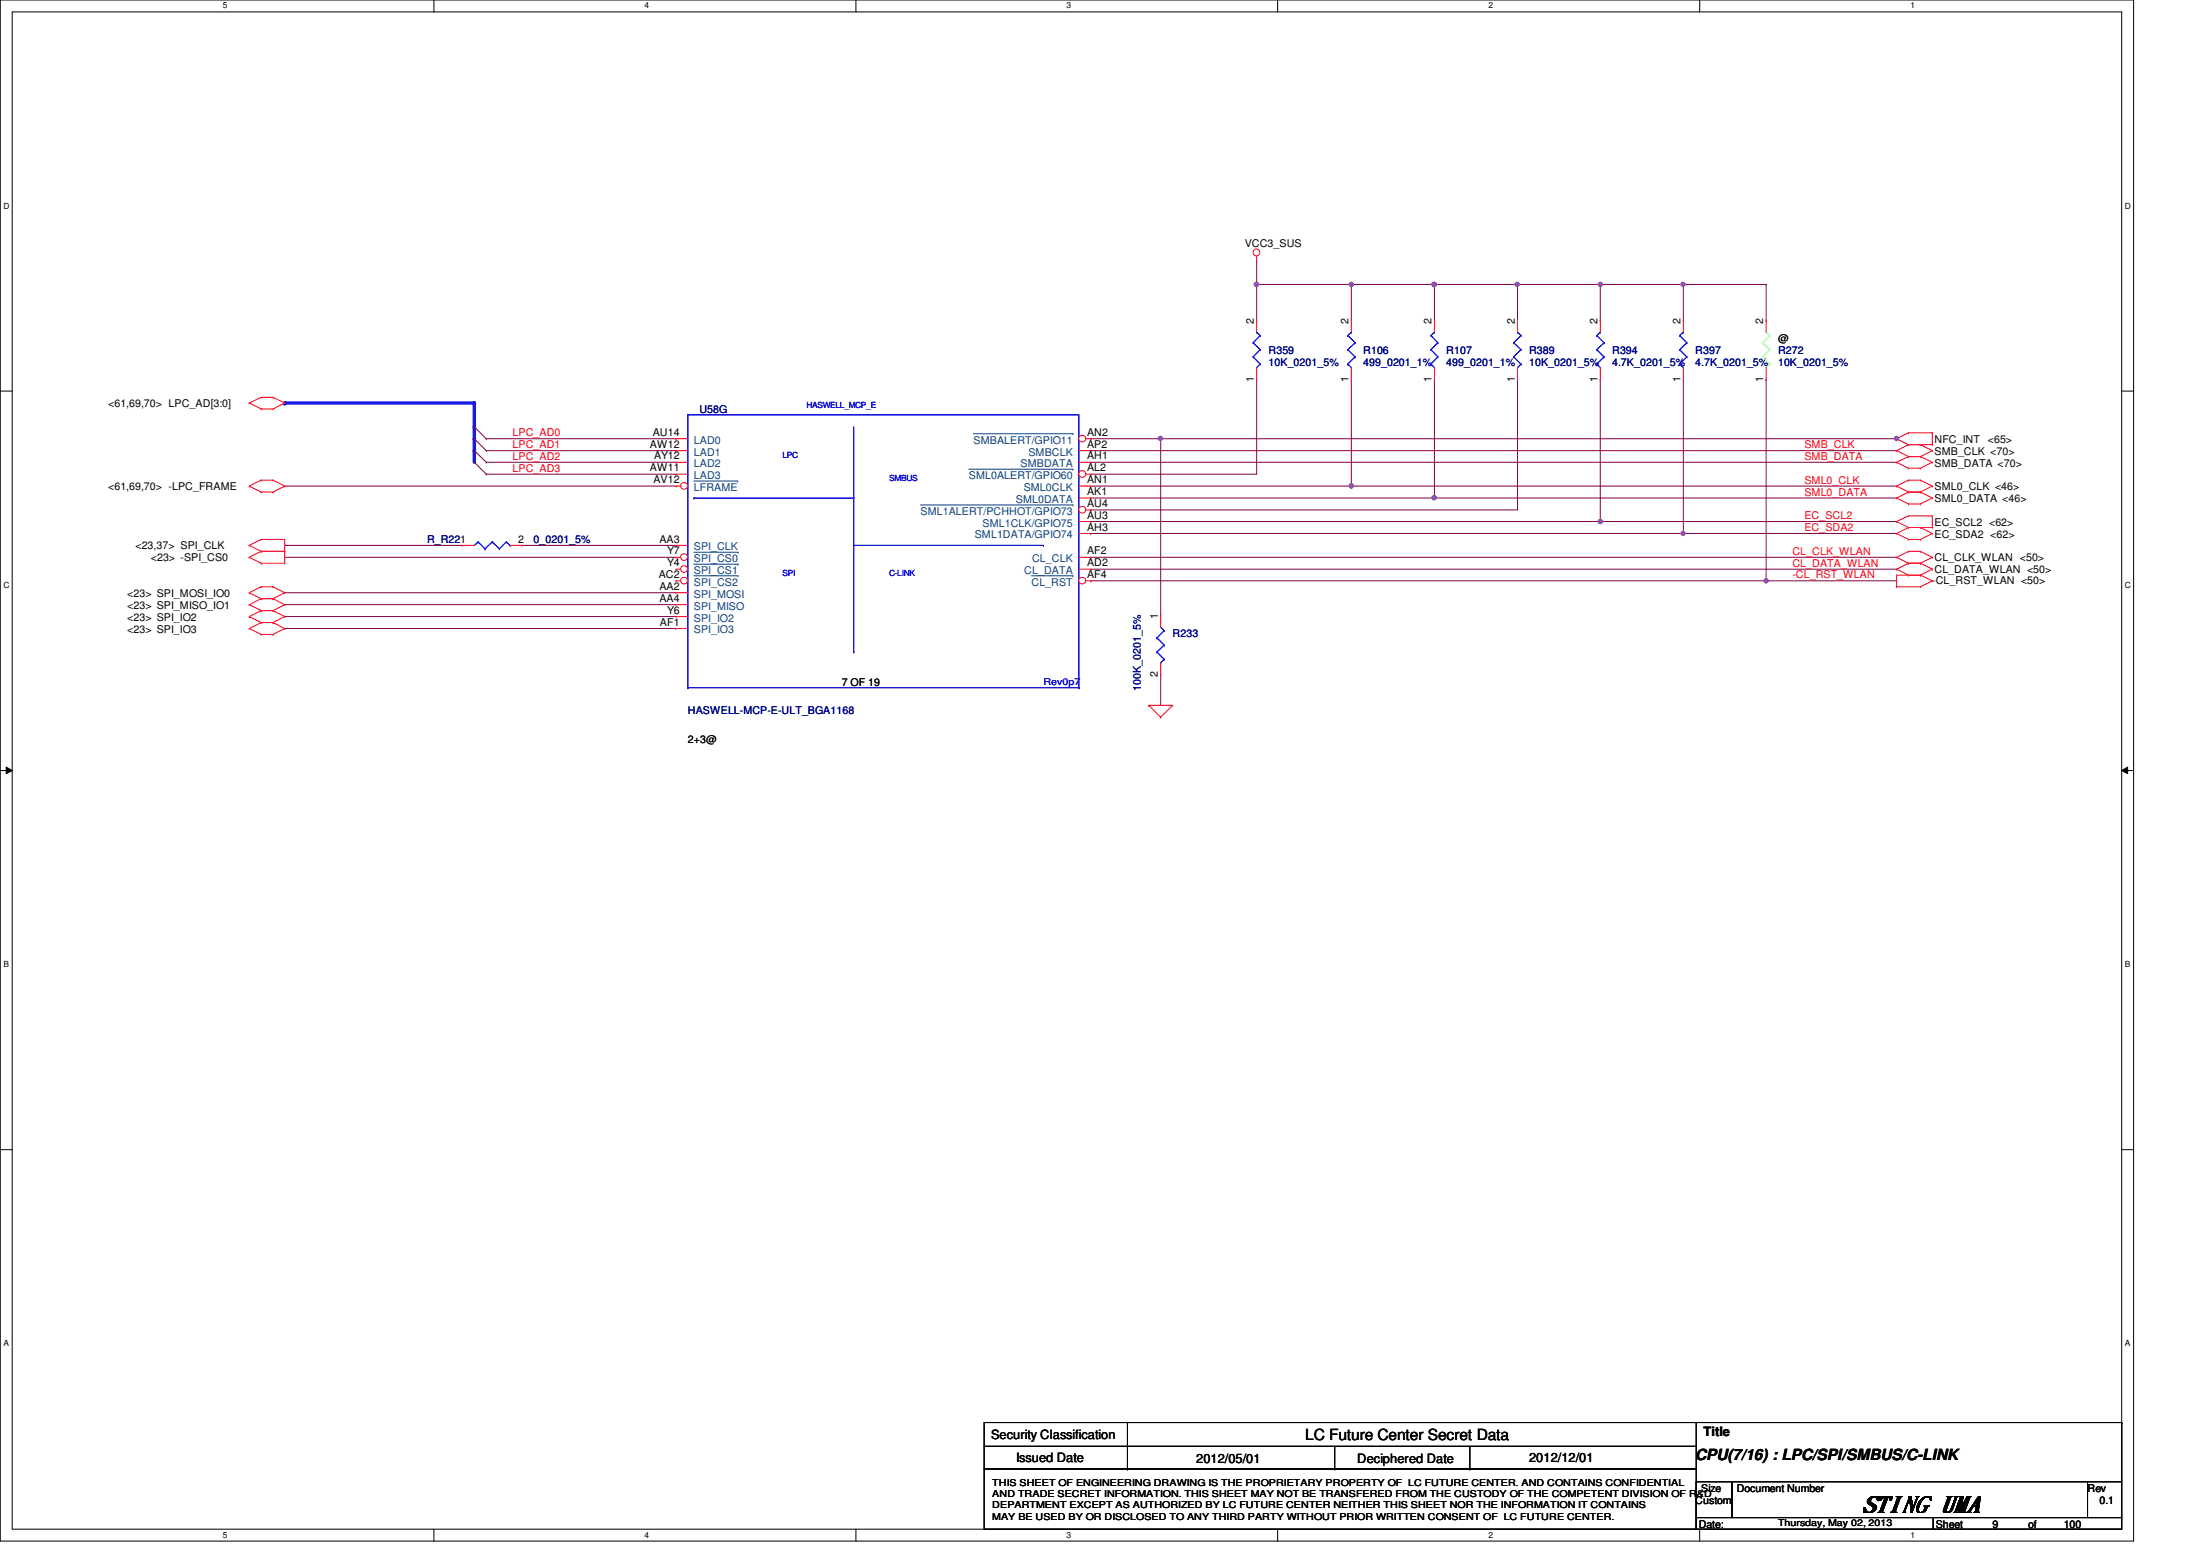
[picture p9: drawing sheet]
<svg xmlns="http://www.w3.org/2000/svg" width="297mm" height="210mm" viewBox="0 0 297 210" stroke-linecap="round" stroke-linejoin="round" font-family="sans-serif">
<path d="M0 0h288.1v208h-288.1zM1.6 1.6h284.9v204.8h-284.9z" fill="none" stroke="#000" stroke-width=".14"/>
<g fill="#fff">
<path d="M30.1 .2h.6v1.2h-.6z"/>
<path d="M30.1 206.6h.6v1.2h-.6z"/>
</g>
<path d="M58.6 0v1.6M58.6 206.4v1.6" fill="none" stroke="#000" stroke-width=".14"/>
<g fill="#fff">
<path d="M87 .2h.6v1.2h-.6z"/>
<path d="M87 206.6h.6v1.2h-.6z"/>
</g>
<path d="M115.6 0v1.6M115.6 206.4v1.6" fill="none" stroke="#000" stroke-width=".14"/>
<g fill="#fff">
<path d="M144 .2h.6v1.2h-.6z"/>
<path d="M144 206.6h.6v1.2h-.6z"/>
</g>
<path d="M172.5 0v1.6M172.5 206.4v1.6" fill="none" stroke="#000" stroke-width=".14"/>
<g fill="#fff">
<path d="M201 .2h.5v1.2h-.5z"/>
<path d="M201 206.6h.5v1.2h-.5z"/>
</g>
<path d="M229.5 0v1.6M229.5 206.4v1.6" fill="none" stroke="#000" stroke-width=".14"/>
<g fill="#fff">
<path d="M257.9 .2h.6v1.2h-.6z"/>
<path d="M257.9 206.6h.6v1.2h-.6z"/>
<path d="M.5 27.2h.7v1.2h-.7z"/>
<path d="M286.9 27.2h.8v1.2h-.8z"/>
<path d="M.5 78.4h.7v1.1h-.7z"/>
<path d="M286.9 78.4h.8v1.1h-.8z"/>
</g>
<path d="M0 52.8h1.6M286.5 52.8h1.6" fill="none" stroke="#000" stroke-width=".14"/>
<g fill="#fff">
<path d="M.5 129.6h.7v1.2h-.7z"/>
<path d="M286.9 129.6h.7v1.2h-.7z"/>
</g>
<path d="M0 104h1.6M.8 103.5l.8 .5-.8 .4zM286.5 104l.8-.5v.9zM286.5 104h1.6" fill="none" stroke="#000" stroke-width=".14"/>
<path d="M.8 103.5l.8 .5-.8 .4zM286.5 104l.8-.5v.9z" fill="#000"/>
<g fill="#fff">
<path d="M.5 180.8h.7v1.1h-.7z"/>
<path d="M286.9 180.8h.7v1.1h-.7z"/>
</g>
<path d="M0 155.2h1.6M286.5 155.2h1.6" fill="none" stroke="#000" stroke-width=".14"/>
<path d="M65.7 59.2h.1M65.7 59.2h25.6M65.7 60.8h.1M65.7 62.4h.1M65.7 64h.1M65.7 60.8h25.6M65.7 62.4h25.6M65.7 64h25.6M38.4 83.2h.1M38.4 84.8h.1M38.4 83.2h52.9M38.4 84.8h52.9" fill="none" stroke="#800040" stroke-width=".14"/>
<path d="M38.4 54.4h25.6" fill="none" stroke="#00f" stroke-width=".47"/>
<circle cx="38.4" cy="54.4" r=".23" fill="#00f"/>
<path d="M64 60.8v1.6" fill="none" stroke="#00f" stroke-width=".47"/>
<circle cx="64" cy="60.8" r=".23" fill="#00f"/>
<g fill="none" stroke="#800040" stroke-width=".14">
<path d="M193.7 38.4h.1M193.7 38.4h11.2M38.4 65.6h.1M38.4 75.2h.1M38.4 65.6h52.9M38.4 75.2h52.9M147.3 65.6h.1M147.3 67.2h.1M147.3 65.6h35.2M147.3 67.2h46.4M216.1 70.4h.1M216.1 70.4h40"/>
<path d="M38.4 80h.1M38.4 81.6h.1M38.4 80h52.9M38.4 81.6h52.9"/>
</g>
<circle cx="216.1" cy="70.4" r=".3" fill="#f0f"/>
<circle cx="216.1" cy="70.4" r=".3" fill="none" stroke="#f0f" stroke-width=".14"/>
<path d="M204.9 38.4h.1M204.9 38.4v4.8M204.9 51.2h.1M204.9 51.2v17.6M216.1 51.2h.1M216.1 51.2v19.2h-68.8M238.5 51.2h.1M238.5 51.2v27.2h-91.2M147.3 70.4h.1M147.3 78.4h.1" fill="none" stroke="#800040" stroke-width=".14"/>
<circle cx="204.8" cy="38.4" r=".3" fill="#f0f"/>
<circle cx="204.8" cy="38.4" r=".3" fill="none" stroke="#f0f" stroke-width=".14"/>
<path d="M204.9 38.4h.1M204.9 38.4h11.2M147.3 68.8h.1M147.3 68.8h57.6" fill="none" stroke="#800040" stroke-width=".14"/>
<circle cx="216.1" cy="38.4" r=".3" fill="#f0f"/>
<circle cx="216.1" cy="38.4" r=".3" fill="none" stroke="#f0f" stroke-width=".14"/>
<path d="M216.1 38.4h.1M216.1 38.4v4.8M227.3 51.2h.1M227.3 51.2v20.8" fill="none" stroke="#800040" stroke-width=".14"/>
<circle cx="227.2" cy="72" r=".3" fill="#f0f"/>
<circle cx="227.2" cy="72" r=".3" fill="none" stroke="#f0f" stroke-width=".14"/>
<path d="M216.1 38.4h.1M216.1 38.4h11.2" fill="none" stroke="#800040" stroke-width=".14"/>
<circle cx="227.2" cy="38.4" r=".3" fill="#f0f"/>
<circle cx="227.2" cy="38.4" r=".3" fill="none" stroke="#f0f" stroke-width=".14"/>
<path d="M227.3 38.4h.1M227.3 38.4v4.8M238.5 38.4h.1M238.5 38.4v4.8M238.5 78.4h.1M238.5 78.4h17.6" fill="none" stroke="#800040" stroke-width=".14"/>
<circle cx="238.5" cy="78.4" r=".3" fill="#f0f"/>
<circle cx="238.5" cy="78.4" r=".3" fill="none" stroke="#f0f" stroke-width=".14"/>
<path d="M227.3 38.4h.1M227.3 38.4h11.2M156.7 59.2h.1M156.7 59.2h99.4M147.3 72h.1M147.3 75.2h.1M147.3 76.8h.1M147.3 72h108.8M147.3 75.2h108.8M147.3 76.8h108.8M227.3 72h.1" fill="none" stroke="#800040" stroke-width=".14"/>
<circle cx="256.1" cy="59.2" r=".3" fill="#f0f"/>
<circle cx="256.1" cy="59.2" r=".3" fill="none" stroke="#f0f" stroke-width=".14"/>
<circle cx="156.7" cy="59.2" r=".3" fill="#f0f"/>
<circle cx="156.7" cy="59.2" r=".3" fill="none" stroke="#f0f" stroke-width=".14"/>
<path d="M169.7 38.4h.1M169.7 38.4v4.8M156.7 59.2v23.9M169.7 51.2h.1M169.7 51.2v12.8h-22.4M182.5 51.2h.1M182.5 51.2v14.4M147.3 64h.1M182.5 65.6h.1M182.5 65.6h73.6M156.7 83.1h.1" fill="none" stroke="#800040" stroke-width=".14"/>
<circle cx="182.4" cy="65.6" r=".31" fill="#f0f"/>
<circle cx="182.4" cy="65.6" r=".31" fill="none" stroke="#f0f" stroke-width=".14"/>
<path d="M193.7 51.2h.1M193.7 51.2v16" fill="none" stroke="#800040" stroke-width=".14"/>
<circle cx="193.7" cy="67.2" r=".31" fill="#f0f"/>
<circle cx="193.7" cy="67.2" r=".31" fill="none" stroke="#f0f" stroke-width=".14"/>
<path d="M169.7 38.4h.1M169.7 38.4h12.8M193.7 67.2h.1M193.7 67.2h62.4" fill="none" stroke="#800040" stroke-width=".14"/>
<circle cx="182.5" cy="38.4" r=".3" fill="#f0f"/>
<circle cx="182.5" cy="38.4" r=".3" fill="none" stroke="#f0f" stroke-width=".14"/>
<circle cx="169.7" cy="38.4" r=".31" fill="#f0f"/>
<circle cx="169.7" cy="38.4" r=".31" fill="none" stroke="#f0f" stroke-width=".14"/>
<path d="M182.5 38.4h.1M182.5 38.4v4.8M182.5 38.4h11.2" fill="none" stroke="#800040" stroke-width=".14"/>
<circle cx="193.7" cy="38.4" r=".31" fill="#f0f"/>
<circle cx="193.7" cy="38.4" r=".31" fill="none" stroke="#f0f" stroke-width=".14"/>
<path d="M193.7 38.4h.1M193.7 38.4v4.8" fill="none" stroke="#800040" stroke-width=".14"/>
<circle cx="193.7" cy="38.4" r=".31" fill="#f0f"/>
<circle cx="193.7" cy="38.4" r=".31" fill="none" stroke="#f0f" stroke-width=".14"/>
<path d="M147.3 60.8h.1M147.3 62.4h.1M147.3 60.8h108.8M147.3 62.4h108.8" fill="none" stroke="#800040" stroke-width=".14"/>
<path d="M64 57.6v1.6" fill="none" stroke="#00f" stroke-width=".47"/>
<circle cx="64" cy="57.6" r=".23" fill="#00f"/>
<path d="M64 54.4v3.2" fill="none" stroke="#00f" stroke-width=".47"/>
<circle cx="64" cy="54.4" r=".23" fill="#00f"/>
<path d="M64 59.2v1.6" fill="none" stroke="#00f" stroke-width=".47"/>
<circle cx="64" cy="59.2" r=".23" fill="#00f"/>
<g fill="none" stroke="#800040" stroke-width=".14">
<path d="M169.7 35.2h.1M169.7 35.2v3.2M64 57.6h.1M64 59.2h.1M64 57.6l1.7 1.6M64 59.2l1.7 1.6M147.3 59.2h.1M147.3 59.2h9.4M38.4 73.6h.1M38.4 73.6h24M64 60.8h.1M64 62.4h.1"/>
<path d="M64 60.8l1.7 1.6M64 62.4l1.7 1.6M70.4 73.6h20.9M91.3 73.6h.1M156.7 91.1h.1M156.7 91.1v4.1"/>
</g>
<g fill="none" stroke="#f00" stroke-width=".14">
<path d="M169.7 35.2h.1M169.7 34.6v.6M33.7 54.4h.1M33.7 54.4l1.6 .8M35.3 53.6h.1M35.3 55.2h.1M35.3 53.6l-1.6 .8M35.3 53.6h1.6M35.3 55.2h1.6M36.9 53.6h.1M36.9 55.2h.1M36.9 53.6l1.5 .8"/>
<path d="M38.4 54.4h.1M38.4 54.4l-1.5 .8M91.3 59.2h.1M91.3 59.2h1.6M169.7 51.2h.1M169.7 43.2h.1M169.7 43.2v1.6M169.7 49.6v1.6M182.5 51.2h.1M182.5 43.2h.1M182.5 43.2v1.6M182.5 49.6v1.6"/>
<path d="M193.7 51.2h.1M193.7 43.2h.1M193.7 43.2v1.6M193.7 49.6v1.6M204.9 51.2h.1M204.9 43.2h.1M204.9 43.2v1.6M204.9 49.6v1.6M216.1 51.2h.1M216.1 43.2h.1M216.1 43.2v1.6M216.1 49.6v1.6"/>
<path d="M227.3 51.2h.1M227.3 43.2h.1M227.3 43.2v1.6M227.3 49.6v1.6M256.1 59.2h.1M256.1 59.2l1.6 .8M257.7 58.4h.1M257.7 58.4l-1.6 .8M257.7 58.4h3.2M260.9 58.4h.1M260.9 58.4v1.6M33.7 65.6h.1"/>
<path d="M33.7 73.6h.1M33.7 75.2h.1M33.7 65.6l1.6 .8M33.7 73.6l1.6 .8M33.7 75.2l1.6 .8M35.3 64.8h.1M35.3 66.4h.1M35.3 72.8h.1M35.3 74.4h.1M35.3 76h.1M35.3 79.2h.1M35.3 64.8l-1.6 .8"/>
<path d="M35.3 64.8h1.6M35.3 66.4h1.6M35.3 72.8l-1.6 .8M35.3 72.8h3.1M35.3 74.4h3.1M35.3 74.4l-1.6 .8M35.3 76h3.1M35.3 79.2l-1.6 .8M35.3 79.2h1.6M36.9 64.8h.1M36.9 66.4h.1M36.9 79.2h.1"/>
<path d="M36.9 64.8l1.5 .8M36.9 79.2l1.5 .8M38.4 65.6h.1M38.4 72.8h.1M38.4 74.4h.1M38.4 76h.1M38.4 65.6l-1.5 .8M38.4 72.8v3.2M62.4 73.6h.1M62.4 73.6h1.6M68.9 73.6h1.5M70.4 73.6h.1"/>
<path d="M91.3 60.8h.1M91.3 62.4h.1M91.3 64h.1M91.3 60.8h1.6M91.3 62.4h1.6M91.3 64h1.6M256.1 72h.1M256.1 70.4h.1M256.1 75.2h.1M256.1 76.8h.1M256.1 79.2h.1M256.1 77.6h.1"/>
<path d="M256.1 62.4h.1M256.1 67.2h.1M256.1 65.6h.1M256.1 60.8h.1M256.1 79.2h3.2M256.1 72l1.6 .8M256.1 70.4l1.6 .8M256.1 75.2l1.6 .8M256.1 77.6h3.2M256.1 76.8l1.6 .8M256.1 77.6v1.6M256.1 62.4l1.6 .8"/>
<path d="M256.1 67.2l1.6 .8M256.1 65.6l1.6 .8M256.1 60.8l1.6 .8M257.7 71.2h.1M257.7 72.8h.1M257.7 69.6h.1M257.7 74.4h.1M257.7 76h.1M257.7 77.6h.1M257.7 61.6h.1M257.7 63.2h.1M257.7 66.4h.1"/>
<path d="M257.7 68h.1M257.7 64.8h.1M257.7 60h.1M257.7 64.8h1.6M257.7 66.4h1.6M257.7 72.8h1.6M257.7 74.4h1.6M257.7 76h1.6M257.7 71.2l-1.6 .8M257.7 71.2h3.2M257.7 69.6l-1.6 .8M257.7 69.6h3.2"/>
<path d="M257.7 74.4l-1.6 .8M257.7 76l-1.6 .8M257.7 61.6l-1.6 .8M257.7 61.6h1.6M257.7 63.2h1.6M257.7 66.4l-1.6 .8M257.7 68h1.6M257.7 64.8l-1.6 .8M257.7 60l-1.6 .8M257.7 60h3.2M259.3 71.2h.1M259.3 72.8h.1"/>
<path d="M259.3 74.4h.1M259.3 76h.1M259.3 77.6h.1M259.3 79.2h.1M259.3 61.6h.1M259.3 63.2h.1M259.3 66.4h.1M259.3 68h.1M259.3 64.8h.1M259.3 60h.1M259.3 71.2l1.6 .8M259.3 74.4l1.6 .8"/>
<path d="M259.3 76l1.6 .8M259.3 77.6l1.6 .8M259.3 61.6l1.6 .8M259.3 66.4l1.6 .8M259.3 64.8l1.6 .8M259.3 60l1.6 .8M260.9 72h.1M260.9 69.6h.1M260.9 71.2h.1M260.9 75.2h.1M260.9 76.8h.1M260.9 78.4h.1"/>
<path d="M260.9 62.4h.1M260.9 67.2h.1M260.9 65.6h.1M260.9 60.8h.1M260.9 60h.1M260.9 72l-1.6 .8M260.9 69.6v1.6M260.9 75.2l-1.6 .8M260.9 76.8l-1.6 .8M260.9 78.4l-1.6 .8M260.9 62.4l-1.6 .8M260.9 67.2l-1.6 .8"/>
<path d="M260.9 65.6l-1.6 .8M260.9 60.8l-1.6 .8M33.7 81.6h.1M33.7 83.2h.1M33.7 84.8h.1M33.7 80h.1M33.7 81.6l1.6 .8M33.7 83.2l1.6 .8M33.7 84.8l1.6 .8M33.7 80l1.6 .8M35.3 80.8h.1M35.3 82.4h.1"/>
<path d="M35.3 84h.1M35.3 85.6h.1M35.3 80.8l-1.6 .8M35.3 80.8h1.6M35.3 82.4h1.6M35.3 82.4l-1.6 .8M35.3 84h1.6M35.3 84l-1.6 .8M35.3 85.6h1.6M36.9 80.8h.1M36.9 82.4h.1M36.9 84h.1"/>
<path d="M36.9 85.6h.1M36.9 80.8l1.5 .8M36.9 82.4l1.5 .8M36.9 84l1.5 .8M38.4 81.6h.1M38.4 83.2h.1M38.4 84.8h.1M38.4 80h.1M38.4 81.6l-1.5 .8M38.4 83.2l-1.5 .8M38.4 84.8l-1.5 .8M38.4 80l-1.5 .8"/>
<path d="M155.1 95.2h.1M155.1 95.2h3.2M155.1 95.2l1.6 1.6M156.7 96.8h.1M156.7 83.1h.1M156.7 91.1h.1M156.7 83.1v1.6M156.7 89.5v1.6M158.3 95.2h.1M158.3 95.2l-1.6 1.6"/>
<circle cx="169.6" cy="34.1" r=".46"/>
</g>
<g fill="none" stroke="#000" stroke-width=".14">
<path d="M132.9 192h96.1v3.2h-96.1zM132.9 195.2h96.1v3.1h-96.1zM132.9 198.3h96.1v8.1h-96.1zM152.2 195.2h.1M152.2 198.3h.1M152.2 192v6.3M180.2 198.3h.1M180.2 195.2v3.1M198.5 198.3h.1M198.5 195.2v3.1M228.9 192h57.6M286.5 192h.1"/>
<path d="M286.5 192v8M229 200h4.8v4.9h-4.8zM229 204.9h32v1.5h-32zM233.8 200h48.1v4.9h-48.1zM261 204.9h25.5v1.5h-25.5zM281.9 200h4.6v4.9h-4.6z"/>
</g>
<g fill="none" stroke="#00f" stroke-width=".14">
<path d="M92.9 56h.1M92.9 56h52.8v36.8M92.9 56v36.8M115.3 57.6v30.4M169.2 48.2h.1M169.2 46.3h.1M169.2 48.2l.9 .9M169.2 46.3l.9 .9M169.7 44.8h.1M169.7 44.8l.4 .5M170.1 49.1h.1M170.1 47.2h.1"/>
<path d="M170.1 45.3h.1M170.1 49.1l-.4 .5M170.1 47.2l-.9 1M170.1 45.3l-.9 1M182 49.1h.1M182 47.2h.1M182 45.3h.1M182 49.1l.5 .5M182 47.2l1 1M182 45.3l1 1M182.5 44.8h.1M182.5 44.8l-.5 .5"/>
<path d="M183 48.2h.1M183 46.3h.1M183 48.2l-1 .9M183 46.3l-1 .9M193.2 49.1h.1M193.2 47.2h.1M193.2 45.3h.1M193.2 49.1l.5 .5M193.2 47.2l.9 1M193.2 45.3l.9 1M193.7 44.8h.1M193.7 44.8l-.5 .5"/>
<path d="M194.1 48.2h.1M194.1 46.3h.1M194.1 48.2l-.9 .9M194.1 46.3l-.9 .9M204.4 48.2h.1M204.4 46.3h.1M204.4 48.2l1 .9M204.4 46.3l1 .9M204.9 44.8h.1M204.9 44.8l.5 .5M205.4 49.1h.1M205.4 47.2h.1"/>
<path d="M205.4 45.3h.1M205.4 49.1l-.5 .5M205.4 47.2l-1 1M205.4 45.3l-1 1M215.6 49.1h.1M215.6 47.2h.1M215.6 45.3h.1M215.6 49.1l.5 .5M215.6 47.2l1 1M215.6 45.3l1 1M216.1 44.8h.1M216.1 44.8l-.5 .5"/>
<path d="M216.6 48.2h.1M216.6 46.3h.1M216.6 48.2l-1 .9M216.6 46.3l-1 .9M226.8 49.1h.1M226.8 47.2h.1M226.8 45.3h.1M226.8 49.1l.5 .5M226.8 47.2l.9 1M226.8 45.3l.9 1M227.3 44.8h.1M227.3 44.8l-.5 .5"/>
<path d="M227.7 48.2h.1M227.7 46.3h.1M227.7 48.2l-.9 .9M227.7 46.3l-.9 .9M64.6 73.2h.1M64.6 73.2l-.6 .4M64.6 73.2l.9 .9M65.5 74.1h.1M66.5 73.2h.1M66.5 73.2l-1 .9M66.5 73.2l.9 .9M67.4 74.1h.1"/>
<path d="M68.4 73.2h.1M68.4 73.2l-1 .9M68.4 73.2l.5 .4M68.9 73.6h.1M93.7 67.2h.1M93.7 67.2h21.6M115.3 73.6h25.6M140.9 73.6h.1M92.9 92.8h.1M92.9 92.8h52.8M115.3 88h.1M145.7 92.8h.1"/>
<path d="M156.2 86.1h.1M156.2 88h.1M156.2 86.1l1 1M156.2 88l1 1M156.7 89.5h.1M156.7 84.7l.5 .4M157.2 85.1h.1M157.2 87.1h.1M157.2 89h.1M157.2 85.1l-1 1M157.2 87.1l-1 .9M157.2 89l-.5 .5"/>
</g>
<circle cx="92.4" cy="65.6" r=".46" fill="#fff"/>
<g fill="none" stroke="#f00" stroke-width=".14">
<path d="M91.3 65.6h.1M91.3 65.6h.6"/>
<circle cx="92.4" cy="65.6" r=".46"/>
</g>
<path d="M93.7 64.9h5.9M99.6 64.9h.1" fill="none" stroke="#004080" stroke-width=".14"/>
<circle cx="92.4" cy="75.2" r=".46" fill="#fff"/>
<g fill="none" stroke="#f00" stroke-width=".14">
<path d="M91.3 75.2h.1M91.3 73.6h.1M91.3 75.2h.6M91.3 73.6h1.6"/>
<circle cx="92.4" cy="75.2" r=".46"/>
</g>
<path d="M93.7 74.5h5.9M99.6 74.5h.1" fill="none" stroke="#004080" stroke-width=".14"/>
<circle cx="92.4" cy="76.8" r=".46" fill="#fff"/>
<g fill="none" stroke="#f00" stroke-width=".14">
<path d="M91.3 76.8h.1M91.3 76.8h.6"/>
<circle cx="92.4" cy="76.8" r=".46"/>
</g>
<path d="M93.7 76.2h5.9M99.6 76.2h.1" fill="none" stroke="#004080" stroke-width=".14"/>
<circle cx="92.4" cy="78.4" r=".46" fill="#fff"/>
<g fill="none" stroke="#f00" stroke-width=".14">
<path d="M91.3 78.4h.1M91.3 78.4h.6M91.3 80h.1M91.3 81.6h.1M91.3 83.2h.1M91.3 84.8h.1M91.3 80h1.6M91.3 81.6h1.6M91.3 83.2h1.6M91.3 84.8h1.6"/>
<circle cx="92.4" cy="78.4" r=".46"/>
</g>
<path d="M93.7 77.7h5.9M99.6 77.7h.1" fill="none" stroke="#004080" stroke-width=".14"/>
<circle cx="146.1" cy="59.2" r=".46" fill="#fff"/>
<g fill="none" stroke="#f00" stroke-width=".14">
<path d="M146.6 59.2h.7M147.3 59.2h.1M145.7 60.8h1.6M147.3 60.8h.1"/>
<circle cx="146.1" cy="59.2" r=".46"/>
</g>
<path d="M131.4 58.5h13.5M144.9 58.5h.1" fill="none" stroke="#004080" stroke-width=".14"/>
<circle cx="146.1" cy="64" r=".46" fill="#fff"/>
<g fill="none" stroke="#f00" stroke-width=".14">
<path d="M145.7 62.4h1.6M145.7 65.6h1.6M145.7 67.2h1.6M146.6 64h.7M147.3 64h.1M147.3 62.4h.1M147.3 65.6h.1M147.3 67.2h.1"/>
<circle cx="146.1" cy="64" r=".46"/>
</g>
<path d="M130.8 63.3h14.1M144.9 63.3h.1" fill="none" stroke="#004080" stroke-width=".14"/>
<circle cx="146.1" cy="68.8" r=".46" fill="#fff"/>
<g fill="none" stroke="#f00" stroke-width=".14">
<path d="M145.7 72h1.6M145.7 70.4h1.6M145.7 75.2h1.6M145.7 76.8h1.6M146.6 68.8h.7M147.3 68.8h.1M147.3 72h.1M147.3 70.4h.1M147.3 75.2h.1M147.3 76.8h.1"/>
<circle cx="146.1" cy="68.8" r=".46"/>
</g>
<path d="M124.3 68.2h20.6M144.9 68.2h.1" fill="none" stroke="#004080" stroke-width=".14"/>
<circle cx="146.1" cy="78.4" r=".46" fill="#fff"/>
<g fill="none" stroke="#f00" stroke-width=".14">
<path d="M238.5 51.2h.1M238.5 43.2h.1M238.5 43.2v1.6M238.5 49.6v1.6M146.6 78.4h.7M147.3 78.4h.1"/>
<circle cx="146.1" cy="78.4" r=".46"/>
</g>
<path d="M139.3 77.7h5.6M144.9 77.7h.1" fill="none" stroke="#004080" stroke-width=".14"/>
<path d="M238 48.2h.1M238 46.3h.1M238 48.2l1 .9M238 46.3l1 .9M238.5 44.8h.1M238.5 44.8l.5 .5M239 49.1h.1M239 47.2h.1M239 45.3h.1M239 49.1l-.5 .5M239 47.2l-1 1M239 45.3l-1 1" fill="none" stroke="#80ff80" stroke-width=".14"/>
<circle cx="216.1" cy="70.4" r=".3" fill="#f0f"/>
<circle cx="216.1" cy="70.4" r=".3" fill="none" stroke="#f0f" stroke-width=".14"/>
<circle cx="204.8" cy="38.4" r=".3" fill="#f0f"/>
<circle cx="204.8" cy="38.4" r=".3" fill="none" stroke="#f0f" stroke-width=".14"/>
<circle cx="216.1" cy="38.4" r=".3" fill="#f0f"/>
<circle cx="216.1" cy="38.4" r=".3" fill="none" stroke="#f0f" stroke-width=".14"/>
<circle cx="227.2" cy="72" r=".3" fill="#f0f"/>
<circle cx="227.2" cy="72" r=".3" fill="none" stroke="#f0f" stroke-width=".14"/>
<circle cx="227.2" cy="38.4" r=".3" fill="#f0f"/>
<circle cx="227.2" cy="38.4" r=".3" fill="none" stroke="#f0f" stroke-width=".14"/>
<circle cx="238.5" cy="78.4" r=".3" fill="#f0f"/>
<circle cx="238.5" cy="78.4" r=".3" fill="none" stroke="#f0f" stroke-width=".14"/>
<circle cx="256.1" cy="59.2" r=".3" fill="#f0f"/>
<circle cx="256.1" cy="59.2" r=".3" fill="none" stroke="#f0f" stroke-width=".14"/>
<circle cx="156.7" cy="59.2" r=".3" fill="#f0f"/>
<circle cx="156.7" cy="59.2" r=".3" fill="none" stroke="#f0f" stroke-width=".14"/>
<circle cx="182.4" cy="65.6" r=".31" fill="#f0f"/>
<circle cx="182.4" cy="65.6" r=".31" fill="none" stroke="#f0f" stroke-width=".14"/>
<circle cx="193.7" cy="67.2" r=".31" fill="#f0f"/>
<circle cx="193.7" cy="67.2" r=".31" fill="none" stroke="#f0f" stroke-width=".14"/>
<circle cx="182.5" cy="38.4" r=".3" fill="#f0f"/>
<circle cx="182.5" cy="38.4" r=".3" fill="none" stroke="#f0f" stroke-width=".14"/>
<circle cx="169.7" cy="38.4" r=".31" fill="#f0f"/>
<circle cx="169.7" cy="38.4" r=".31" fill="none" stroke="#f0f" stroke-width=".14"/>
<circle cx="193.7" cy="38.4" r=".31" fill="#f0f"/>
<circle cx="193.7" cy="38.4" r=".31" fill="none" stroke="#f0f" stroke-width=".14"/>
<circle cx="193.7" cy="38.4" r=".31" fill="#f0f"/>
<circle cx="193.7" cy="38.4" r=".31" fill="none" stroke="#f0f" stroke-width=".14"/>
<text font-size="3" x="251.4" y="204">STING UMA</text>
<g font-size="2.1">
<text x="176.2" y="194.4">LC Future Center Secret Data</text>
<text x="228.9" y="197.1">CPU(7/16) : LPC/SPI/SMBUS/C-LINK</text>
</g>
<g font-size="1.7">
<text x="133.8" y="194.3">Security Classification</text>
<text x="137.2" y="197.3">Issued Date</text>
<text x="161.5" y="197.5">2012/05/01</text>
<text x="183.3" y="197.5">Deciphered Date</text>
<text x="206.5" y="197.3">2012/12/01</text>
<text x="230" y="193.8">Title</text>
</g>
<g font-size="1.4">
<text x="168.1" y="33.4">VCC3_SUS</text>
<text x="169.3" y="43.7" transform="rotate(-90 169.3 43.7)">2</text>
<text x="182.1" y="43.7" transform="rotate(-90 182.1 43.7)">2</text>
<text x="193.3" y="43.7" transform="rotate(-90 193.3 43.7)">2</text>
<text x="204.5" y="43.7" transform="rotate(-90 204.5 43.7)">2</text>
<text x="215.7" y="43.7" transform="rotate(-90 215.7 43.7)">2</text>
<text x="226.9" y="43.7" transform="rotate(-90 226.9 43.7)">2</text>
<text x="238.1" y="43.7" transform="rotate(-90 238.1 43.7)">2</text>
<text x="240.1" y="46.2">@</text>
<text x="169.3" y="51.5" transform="rotate(-90 169.3 51.5)">1</text>
<text x="182.1" y="51.5" transform="rotate(-90 182.1 51.5)">1</text>
<text x="193.3" y="51.5" transform="rotate(-90 193.3 51.5)">1</text>
<text x="204.5" y="51.5" transform="rotate(-90 204.5 51.5)">1</text>
<text x="215.7" y="51.5" transform="rotate(-90 215.7 51.5)">1</text>
<text x="226.9" y="51.5" transform="rotate(-90 226.9 51.5)">1</text>
<text x="238.1" y="51.5" transform="rotate(-90 238.1 51.5)">1</text>
<text x="14.6" y="55">&lt;61,69,70&gt; LPC_AD[3:0]</text>
<text x="88.1" y="58.8">AU14</text>
<text x="146.8" y="58.8">AN2</text>
<text x="261.2" y="59.8">NFC_INT</text>
<text x="268.4" y="59.8">&lt;65&gt;</text>
<text x="87.8" y="60.5">AW12</text>
<text x="87.8" y="63.6">AW11</text>
<text x="88.2" y="65.2">AV12</text>
<text x="88.3" y="62">AY12</text>
<text x="146.8" y="60.5">AP2</text>
<text x="146.8" y="63.6">AL2</text>
<text x="146.8" y="62">AH1</text>
<text x="146.8" y="65.2">AN1</text>
<text x="261.2" y="63">SMB_DATA &lt;70&gt;</text>
<text x="261.2" y="61.4">SMB_CLK &lt;70&gt;</text>
<text x="14.6" y="66.2">&lt;61,69,70&gt; -LPC_FRAME</text>
<text x="146.8" y="66.8">AK1</text>
<text x="146.8" y="68.5">AU4</text>
<text x="146.8" y="71.6">AH3</text>
<text x="146.8" y="70">AU3</text>
<text x="261.2" y="71">EC_SCL2 &lt;62&gt;</text>
<text x="261.2" y="67.8">SML0_DATA &lt;46&gt;</text>
<text x="261.2" y="66.2">SML0_CLK &lt;46&gt;</text>
<text x="18.3" y="74.2">&lt;23,37&gt; SPI_CLK</text>
<text x="20.4" y="75.8">&lt;23&gt; -SPI_CS0</text>
<text x="70" y="73.2">2</text>
<text x="89" y="73.2">AA3</text>
<text x="90.1" y="74.8">Y7</text>
<text x="90.1" y="76.5">Y4</text>
<text x="146.8" y="74.8">AF2</text>
<text x="146.8" y="76.5">AD2</text>
<text x="261.2" y="72.6">EC_SDA2 &lt;62&gt;</text>
<text x="261.2" y="75.8">CL_CLK_WLAN &lt;50&gt;</text>
<text x="261.2" y="77.4">CL_DATA_WLAN &lt;50&gt;</text>
<text x="17.2" y="82.2">&lt;23&gt; SPI_MISO_IO1</text>
<text x="17.2" y="83.8">&lt;23&gt; SPI_IO2</text>
<text x="17.2" y="80.6">&lt;23&gt; SPI_MOSI_IO0</text>
<text x="88.9" y="78">AC2</text>
<text x="89" y="79.6">AA2</text>
<text x="89" y="81.2">AA4</text>
<text x="90.1" y="82.8">Y6</text>
<text x="146.8" y="78">AF4</text>
<text x="156.3" y="83.6" transform="rotate(-90 156.3 83.6)">1</text>
<text x="260.9" y="78.8">-CL_RST_WLAN &lt;50&gt;</text>
<text x="17.2" y="85.4">&lt;23&gt; SPI_IO3</text>
<text x="89.1" y="84.5">AF1</text>
<text x="113.7" y="92.6">7 OF 19</text>
<text x="156.3" y="91.4" transform="rotate(-90 156.3 91.4)">2</text>
<text x="92.9" y="100.2">2+3@</text>
<text x="228.9" y="203">Custom</text>
<text x="229.7" y="201.4">Size</text>
<text x="234.5" y="201.4">Document Number</text>
<text x="281.9" y="201.4">Rev</text>
<text x="283.5" y="203">0.1</text>
<text x="229.4" y="206.2">Date:</text>
<text x="261.4" y="206.2">Sheet</text>
<text x="269" y="206.2">9</text>
<text x="273.9" y="206.2">of</text>
<text x="278.6" y="206.2">100</text>
</g>
<g font-size="1.4" fill="#000080">
<text x="171.3" y="47.8">R359</text>
<text x="184.1" y="47.8">R106</text>
<text x="195.3" y="47.8">R107</text>
<text x="206.5" y="47.8">R389</text>
<text x="217.7" y="47.8">R394</text>
<text x="228.9" y="47.8">R397</text>
<text x="240.1" y="47.8">R272</text>
<text x="171.3" y="49.4">10K_0201_5%</text>
<text x="184.1" y="49.4">499_0201_1%</text>
<text x="195.3" y="49.4">499_0201_1%</text>
<text x="206.5" y="49.4">10K_0201_5%</text>
<text x="217.7" y="49.4">4.7K_0201_5%</text>
<text x="228.9" y="49.4">4.7K_0201_5%</text>
<text x="240.1" y="49.4">10K_0201_5%</text>
<text x="94.4" y="55.8">U58G</text>
<text x="57.7" y="73.4">R_R221</text>
<text x="72" y="73.4">0_0201_5%</text>
<text x="158.3" y="86">R233</text>
<text x="154" y="93.3" transform="rotate(-90 154 93.3)">100K_0201_5%</text>
<text x="92.9" y="96.4">HASWELL-MCP-E-ULT_BGA1168</text>
</g>
<g font-size="1.4" fill="#f00">
<text x="69.2" y="58.9">LPC_AD0</text>
<text x="69.2" y="60.5">LPC_AD1</text>
<text x="69.2" y="62.1">LPC_AD2</text>
<text x="69.2" y="63.7">LPC_AD3</text>
<text x="243.6" y="65.3">SML0_CLK</text>
<text x="243.6" y="60.5">SMB_CLK</text>
<text x="243.6" y="62.1">SMB_DATA</text>
<text x="243.6" y="70.1">EC_SCL2</text>
<text x="243.6" y="71.7">EC_SDA2</text>
<text x="243.6" y="66.9">SML0_DATA</text>
<text x="242" y="74.9">CL_CLK_WLAN</text>
<text x="242" y="76.5">CL_DATA_WLAN</text>
<text x="242" y="78.1">-CL_RST_WLAN</text>
</g>
<g font-size="1.4" fill="#004080">
<text x="93.7" y="59.9">LAD0</text>
<text x="131.4" y="59.9">SMBALERT/GPIO11</text>
<text x="93.7" y="61.5">LAD1</text>
<text x="93.7" y="63.1">LAD2</text>
<text x="93.7" y="64.7">LAD3</text>
<text x="130.8" y="64.7">SML0ALERT/GPIO60</text>
<text x="137.8" y="63.1">SMBDATA</text>
<text x="138.8" y="61.5">SMBCLK</text>
<text x="93.7" y="66.3">LFRAME</text>
<text x="124.3" y="69.5">SML1ALERT/PCHHOT/GPIO73</text>
<text x="132.7" y="71.1">SML1CLK/GPIO75</text>
<text x="137.2" y="67.9">SML0DATA</text>
<text x="138.2" y="66.3">SML0CLK</text>
<text x="93.7" y="75.9">SPI_CS0</text>
<text x="93.7" y="74.3">SPI_CLK</text>
<text x="93.7" y="77.5">SPI_CS1</text>
<text x="131.6" y="72.7">SML1DATA/GPIO74</text>
<text x="138.3" y="77.5">CL_DATA</text>
<text x="139.4" y="75.9">CL_CLK</text>
<text x="93.7" y="79.1">SPI_CS2</text>
<text x="93.7" y="80.7">SPI_MOSI</text>
<text x="93.7" y="82.3">SPI_MISO</text>
<text x="93.7" y="83.9">SPI_IO2</text>
<text x="139.3" y="79.1">CL_RST</text>
<text x="93.7" y="85.5">SPI_IO3</text>
</g>
<text font-size="1.3" fill="#00f" x="140.9" y="92.4">Rev0p7</text>
<g font-size="1.3">
<text x="134" y="200.6">THIS SHEET OF ENGINEERING DRAWING IS THE PROPRIETARY PROPERTY OF LC FUTURE CENTER. AND CONTAINS CONFIDENTIAL</text>
<text x="134" y="202.1">AND TRADE SECRET INFORMATION. THIS SHEET MAY NOT BE TRANSFERED FROM THE CUSTODY OF THE COMPETENT DIVISION OF R&amp;D</text>
<text x="134" y="203.6">DEPARTMENT EXCEPT AS AUTHORIZED BY LC FUTURE CENTER NEITHER THIS SHEET NOR THE INFORMATION IT CONTAINS</text>
<text x="134" y="205.1">MAY BE USED BY OR DISCLOSED TO ANY THIRD PARTY WITHOUT PRIOR WRITTEN CONSENT OF LC FUTURE CENTER.</text>
<text x="240.1" y="206">Thursday, May 02, 2013</text>
</g>
<g font-size="1.1">
<text x="30.1" y="1.1">5</text>
<text x="87" y="1.1">4</text>
<text x="144" y="1.1">3</text>
<text x="201" y="1.1">2</text>
<text x="257.9" y="1.1">1</text>
<text x=".5" y="28.2">D</text>
<text x="286.9" y="28.2">D</text>
<text x=".5" y="79.3">C</text>
<text x="286.9" y="79.3">C</text>
<text x=".5" y="130.6">B</text>
<text x="286.9" y="130.6">B</text>
<text x=".5" y="181.7">A</text>
<text x="286.9" y="181.7">A</text>
<text x="30.1" y="207.6">5</text>
<text x="87" y="207.6">4</text>
<text x="144" y="207.6">3</text>
<text x="201" y="207.6">2</text>
<text x="257.9" y="207.6">1</text>
</g>
<g font-size="1.1" fill="#00f">
<text x="108.9" y="55.1">HASWELL_MCP_E</text>
<text x="105.7" y="61.8">LPC</text>
<text x="120.1" y="65">SMBUS</text>
<text x="105.7" y="77.8">SPI</text>
<text x="120.1" y="77.8">C-LINK</text>
</g>
</svg>
